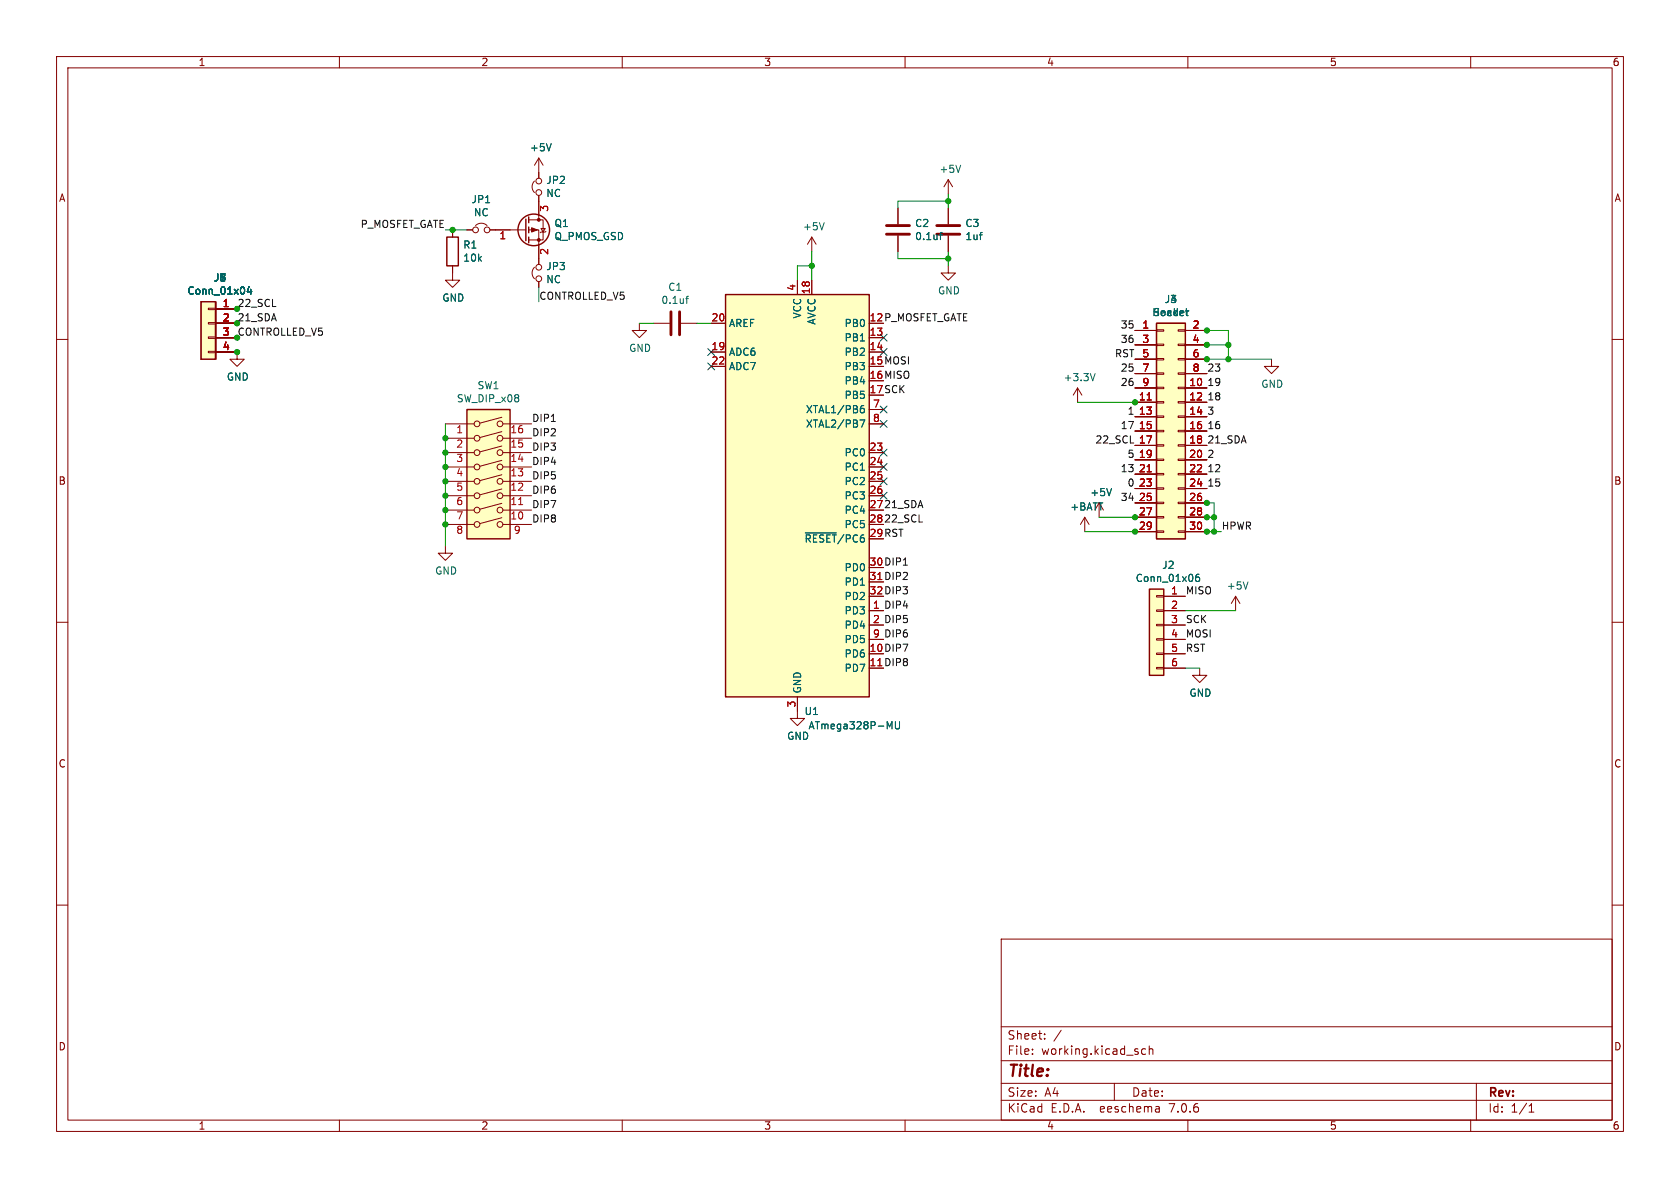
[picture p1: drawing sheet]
<svg xmlns="http://www.w3.org/2000/svg" width="297mm" height="210mm" viewBox="0 0 297 210" stroke-linecap="round" stroke-linejoin="round" font-family="sans-serif">
<g fill="none" stroke="#840000" stroke-width=".18">
<path d="M10 10h277v190h-277zM12 12h273v186h-273zM60 10v2M110 10v2M160 10v2M210 10v2M260 10v2M84.1 39.9a1.44 1.44 0 0 1 2 0M93.5 38.9h2.5v3.5h-2.5M94.5 32a1.44 1.44 0 0 0 0 2M95.2 27.9l-.7 1.3M95.2 27.9v3.6"/>
<path d="M95.2 34.5v4.4M95.2 27.9l.8 1.3M158.7 36.8v2.8M167.6 31.8v2.5M167.6 36.8v2.8M167.6 31.8l-.7 1.2M167.6 31.8l.8 1.2M10 60h2M36.8 59.6h1.3v.2h-1.3zM36.8 57h1.3v.3h-1.3zM36.8 54.5h1.3v.2h-1.3zM38.1 59.7h3.8"/>
<path d="M38.1 57.2h3.8M38.1 54.6h3.8M80 47v2.5h1.3l-1.3 1.3-1.3-1.3h1.3M80 40.6v1.3M82.5 40.6h1.1M86.6 40.6h6.4M93.5 40.6h1.7v6.1M94.5 47.2a1.44 1.44 0 0 0 0 2.1M95.2 49.8v1M95.6 40.4h.8l-.4 .6zM96.5 40.9l-.1 .1h-.8l-.1 .1M113 57.2v1.2h1.3l-1.3 1.3-1.2-1.3h1.2"/>
<path d="M115.6 57.2h2.8M120.4 57.2h2.8M125.7 57.2h2.6M141 49.5v2.6M143.5 41.9v2.6M143.5 49.5v2.6M143.5 41.9l-.8 1.3M143.5 41.9l.8 1.3M153.7 59.7h2.5M158.7 41.7v2.8M167.6 47v1.3h1.3l-1.3 1.2-1.2-1.2h1.2M167.6 41.7v2.8"/>
<path d="M200.7 58.4h3.8M204.5 58.3h1.2v.2h-1.2zM208.3 58.3h1.2v.2h-1.2zM209.5 58.4h3.9M285 60h2M36.8 62.1h1.3v.3h-1.3zM38.1 62.2h3.8v1.3h1.3l-1.3 1.3-1.3-1.3h1.3M78.7 74.9h5.1M78.7 77.5h5.1M88.7 78.8l-3.9 1.1M88.7 76.3l-3.9 1M88.7 73.8l-3.9 1"/>
<path d="M88.9 74.9h5.1M88.9 77.5h5.1M125.7 62.2h2.6M125.7 64.8h2.6M153.7 62.2h2.5M153.7 72.4h2.5M153.7 74.9h2.5M190.5 68.6l-.8 1.3M190.5 68.6v2.5M190.5 68.6l.8 1.3M200.7 68.6h3.8M200.7 71.1h3.8"/>
<path d="M200.7 73.7h3.8M200.7 76.2h3.8M200.7 78.7h3.8M200.7 61h3.8M200.7 63.5h3.8M200.7 66h3.8M204.5 78.6h1.2v.3h-1.2zM204.5 76.1h1.2v.2h-1.2zM204.5 73.5h1.2v.3h-1.2zM204.5 71h1.2v.2h-1.2zM204.5 68.5h1.2v.2h-1.2zM204.5 65.9h1.2v.3h-1.2z"/>
<path d="M204.5 63.4h1.2v.2h-1.2zM204.5 60.8h1.2v.3h-1.2zM208.3 78.6h1.2v.3h-1.2zM208.3 76.1h1.2v.2h-1.2zM208.3 73.5h1.2v.3h-1.2zM208.3 71h1.2v.2h-1.2zM208.3 68.5h1.2v.2h-1.2zM208.3 65.9h1.2v.3h-1.2zM208.3 63.4h1.2v.2h-1.2zM208.3 60.8h1.2v.3h-1.2zM209.5 68.6h3.9M209.5 71.1h3.9"/>
<path d="M209.5 73.7h3.9M209.5 76.2h3.9M209.5 78.7h3.9M209.5 61h3.9M209.5 63.5h3.9M209.5 66h3.9M224.8 63.5v1.3h1.3l-1.3 1.2-1.3-1.2h1.3M78.7 96.5v1.3h1.3l-1.3 1.3-1.2-1.3h1.2M78.7 80h5.1M78.7 82.6h5.1M78.7 85.1h5.1M78.7 87.6h5.1"/>
<path d="M78.7 90.2h5.1M78.7 92.7h5.1M88.7 91.5l-3.9 1.1M88.7 89l-3.9 1M88.7 86.4l-3.9 1.1M88.7 83.9l-3.9 1.1M88.7 81.4l-3.9 1M88.9 80h5.1M88.9 82.6h5.1M88.9 85.1h5.1M88.9 87.6h5.1M88.9 90.2h5.1"/>
<path d="M88.9 92.7h5.1M153.7 80h2.5M153.7 82.6h2.5M153.7 85.1h2.5M153.7 87.6h2.5M153.7 90.2h2.5M153.7 92.7h2.5M191.8 91.4l-.8 1.3M191.8 91.4v2.6M191.8 91.4l.7 1.3M194.3 88.9v2.5M200.7 81.3h3.8"/>
<path d="M200.7 83.8h3.8M200.7 86.4h3.8M200.7 88.9h3.8M200.7 91.4h3.8M200.7 94h3.8M204.5 93.9h1.2v.2h-1.2zM204.5 91.3h1.2v.3h-1.2zM204.5 88.8h1.2v.2h-1.2zM204.5 86.2h1.2v.3h-1.2zM204.5 83.7h1.2v.2h-1.2zM204.5 81.2h1.2v.2h-1.2zM208.3 93.9h1.2v.2h-1.2z"/>
<path d="M208.3 91.3h1.2v.3h-1.2zM208.3 88.8h1.2v.2h-1.2zM208.3 86.2h1.2v.3h-1.2zM208.3 83.7h1.2v.2h-1.2zM208.3 81.2h1.2v.2h-1.2zM209.5 81.3h3.9M209.5 83.8h3.9M209.5 86.4h3.9M209.5 88.9h3.9M209.5 91.4h3.9M209.5 94h3.9M10 110h2"/>
<path d="M153.7 108h2.5M153.7 113h2.5M204.5 118h1.2v.2h-1.2zM204.5 115.4h1.2v.3h-1.2zM204.5 112.9h1.2v.3h-1.2zM204.5 110.4h1.2v.2h-1.2zM204.5 107.8h1.2v.3h-1.2zM204.5 105.3h1.2v.2h-1.2zM205.7 108h3.8M205.7 113h3.8M205.7 105.4h3.8M205.7 110.5h3.8"/>
<path d="M205.7 115.6h3.8M205.7 118.1h3.8M212.1 118.1v1.3h1.3l-1.3 1.3-1.3-1.3h1.3M218.4 105.4l-.7 1.3M218.4 105.4v2.6M218.4 105.4l.8 1.3M285 110h2M141 123.2v3.8h1.2l-1.2 1.3-1.3-1.3h1.3M10 160h2M285 160h2M177 166h108v32h-108zM60 198v2"/>
<path d="M110 198v2M160 198v2M177 194.5h108M177 191.5h108M177 187.5h108M177 181.5h108M182.5 186.3v.1M182.5 185.5v.1M184.7 183.6v.1M184.7 182.8v.1M187.6 182.1l-1.3 2M197 191.5v3"/>
<path d="M202.5 185.5l-.4-.1-.3 .3v.4l.2 .2h.5M203.2 185.5l.2-.1 .3 .1 .1 .9M203.2 184.9v1.5M204.9 195.7l.1 .9M205 196.5l-.2 .1M205 196h-.2M210 198v2M260 198v2M261 191.5v6.5M270.3 196.6h.9M270.3 195.5l.4-.4v1.5"/>
<circle cx="95.3" cy="32" r=".51"/>
<circle cx="95.3" cy="34" r=".51"/>
<circle cx="84.1" cy="40.6" r=".51"/>
<circle cx="86.1" cy="40.6" r=".51"/>
<circle cx="95.3" cy="49.3" r=".51"/>
<circle cx="95.3" cy="47.2" r=".51"/>
<circle cx="84.3" cy="74.9" r=".51"/>
<circle cx="84.3" cy="77.5" r=".51"/>
<circle cx="88.4" cy="77.5" r=".51"/>
<circle cx="88.4" cy="74.9" r=".51"/>
<circle cx="84.3" cy="92.7" r=".51"/>
<circle cx="84.3" cy="90.2" r=".51"/>
<circle cx="84.3" cy="85.1" r=".51"/>
<circle cx="84.3" cy="80" r=".51"/>
<circle cx="84.3" cy="82.6" r=".51"/>
<circle cx="84.3" cy="87.6" r=".51"/>
<circle cx="88.4" cy="92.7" r=".51"/>
<circle cx="88.4" cy="80" r=".51"/>
<circle cx="88.4" cy="90.2" r=".51"/>
<circle cx="88.4" cy="87.6" r=".51"/>
<circle cx="88.4" cy="85.1" r=".51"/>
<circle cx="88.4" cy="82.6" r=".51"/>
</g>
<g fill="#ffffc2" stroke="#ffffc2" stroke-width=".18">
<path d="M128.3 52.1h25.4v71.1h-25.4z"/>
<path d="M35.6 53.3h2.5v10.2h-2.5z"/>
<path d="M204.5 57.2h5v38.1h-5z"/>
<path d="M203.2 104.1h2.5v15.3h-2.5z"/>
<path d="M82.5 72.4h7.7v22.9h-7.7z"/>
</g>
<g fill="none" stroke="#840000" stroke-width=".25">
<path d="M93 38.7v3.8M93.5 38.4v1M35.6 53.3h2.5v10.2h-2.5zM79 41.9h2v5.1h-2zM93.5 40.1v1M93.5 41.9v1M128.3 52.1h25.4v71.1h-25.4zM204.5 57.2h5v38.1h-5zM82.5 72.4h7.7v22.9h-7.7zM203.2 104.1h2.5v15.3h-2.5z"/>
<circle cx="94.4" cy="40.6" r="2.79"/>
</g>
<g fill="none" stroke="#006464" stroke-width=".18">
<path d="M97.4 25.4l-.4 1.3M145.7 39.4l-.4 1.2M169.8 29.2l-.4 1.3M44 50.7l-.3 .9h.8M44.3 51.1v.9M121.2 52.8h.5M121.7 52.4l-.3 .2v1M166.1 41.5h.5M166.6 41.1l-.3 .2v1.1M173.2 41.5h.4M173.5 41.1h.1M209.5 55h.7"/>
<path d="M209.9 55.8h.1M210.1 55h-.2M152 74.2h.9l-.6 1.3M152.2 72.3l.4-.1 .2 .2-.1 .5-.4 .1-.1-.2M152.7 71.7l-.4 .1-.1 .2M193.6 66l-.4 1.3M142.4 94.2h5.5M196.5 86.4l-.4 1.2M212 101.5l-.4 .1a.86 .86 0 0 0 0 1.2l.4-.1 .1-.5-.3-.2-.3 .1-.1 .1M220.6 102.9l-.4 1.2M157.3 128.5l.4-.9v1.2M158.3 127.6v1l.2 .2h.4l.1-.2v-1"/>
</g>
<path d="M156.7 39.9h4.1M165.6 39.9h4.1M118.6 55.1v4.1M120.1 55.1v4.1M156.7 41.4h4.1M165.6 41.4h4.1" fill="none" stroke="#840000" stroke-width=".51"/>
<path d="M202.8 70.7h.7M91.7 89.2h.7M202.8 83.4h.7" fill="none" stroke="#a90000" stroke-width=".18"/>
<g fill="#840000" stroke="#840000" stroke-width=".18">
<path d="M94 40.3l1 .3-1 .4z"/>
<circle cx="95.2" cy="42.4" r=".25"/>
<circle cx="95.2" cy="38.9" r=".25"/>
</g>
<path d="M97.5 74.5h.7M159.7 99.9h.7" fill="none" stroke="#0f0f0f" stroke-width=".18"/>
<g fill="none" stroke="#009600" stroke-width=".18">
<path d="M167.6 34.3v2.5M167.6 35.6h-8.9v1.2M78.7 40.6h3.8M95.2 50.8v2.5M113 57.2h2.6M123.2 57.2h2.5M143.5 44.5v5M143.5 47h-2.5v2.5M158.7 44.5v1.2h8.9M167.6 44.5v2.5M213.4 58.4h3.8v5.1M78.7 74.9v21.6"/>
<path d="M190.5 71.1h10.2M213.4 61h3.8M213.4 63.5h11.4M191.8 94h8.9M194.3 91.4h6.4M213.4 88.9h1.2v5.1M213.4 91.4h1.2M213.4 94h2.5M209.5 108h8.9M209.5 118.1h2.6"/>
</g>
<g fill="none" stroke="#000084" stroke-width=".18">
<path d="M155.6 59.1l1.2 1.2M156.8 59.1l-1.2 1.2M125.1 64.2l1.2 1.2M125.1 61.6l1.2 1.2M126.3 64.2l-1.2 1.2M126.3 61.6l-1.2 1.2M155.6 79.4l1.2 1.2M155.6 74.3l1.2 1.2M155.6 61.6l1.2 1.2M155.6 71.8l1.2 1.2M156.8 79.4l-1.2 1.2M156.8 74.3l-1.2 1.2"/>
<path d="M156.8 61.6l-1.2 1.2M156.8 71.8l-1.2 1.2M155.6 81.9l1.2 1.3M155.6 84.5l1.2 1.2M155.6 87l1.2 1.2M156.8 81.9l-1.2 1.3M156.8 84.5l-1.2 1.2M156.8 87l-1.2 1.2"/>
</g>
<g fill="#009600" stroke="#009600" stroke-width=".18">
<circle cx="167.6" cy="35.6" r=".46"/>
<circle cx="167.6" cy="45.7" r=".46"/>
<circle cx="200.7" cy="71.1" r=".46"/>
<circle cx="213.4" cy="58.4" r=".46"/>
<circle cx="78.7" cy="87.6" r=".46"/>
<circle cx="78.7" cy="90.2" r=".46"/>
<circle cx="78.7" cy="92.7" r=".46"/>
<circle cx="78.7" cy="80" r=".46"/>
<circle cx="78.7" cy="85.1" r=".46"/>
<circle cx="78.7" cy="82.6" r=".46"/>
<circle cx="78.7" cy="77.5" r=".46"/>
<circle cx="80" cy="40.6" r=".46"/>
<circle cx="41.9" cy="62.2" r=".46"/>
<circle cx="213.4" cy="88.9" r=".46"/>
<circle cx="214.6" cy="91.4" r=".46"/>
<circle cx="213.4" cy="91.4" r=".46"/>
<circle cx="213.4" cy="94" r=".46"/>
<circle cx="200.7" cy="94" r=".46"/>
<circle cx="200.7" cy="91.4" r=".46"/>
<circle cx="214.6" cy="94" r=".46"/>
<circle cx="213.4" cy="61" r=".46"/>
<circle cx="213.4" cy="63.5" r=".46"/>
<circle cx="217.2" cy="63.5" r=".46"/>
<circle cx="217.2" cy="61" r=".46"/>
<circle cx="143.5" cy="47" r=".46"/>
</g>
<text font-size="2.8" fill="#840000" x="178" y="190.9">Title:</text>
<g font-size="2.1" fill="#840000">
<text x="178" y="184">Sheet:</text>
<text x="178" y="186.7">File:</text>
<text x="184.1" y="186.7">working.kicad_sch</text>
<text x="178" y="196.9">KiCad</text>
<text x="178" y="194.1">Size:</text>
<text x="184.7" y="194.1">A4</text>
<text x="185.7" y="196.9">E.D.A.</text>
<text x="194.6" y="196.9">eeschema</text>
<text x="200" y="194.1">Date:</text>
<text x="207" y="196.9">7.0.6</text>
<text x="263" y="194.3">Rev:</text>
<text x="263" y="196.9">Id:</text>
<text x="267.1" y="196.9">1/1</text>
</g>
<g font-size="1.8" fill="#840000">
<text x="35" y="11.9">1</text>
<text x="85" y="11.9">2</text>
<text x="135" y="11.9">3</text>
<text x="185" y="11.9">4</text>
<text x="235" y="11.9">5</text>
<text x="285" y="11.9">6</text>
<text x="10.3" y="35.9">A</text>
<text x="285.3" y="35.9">A</text>
<text x="153.6" y="56.9">12 P_MOSFET_GATE</text>
<text x="153.6" y="64.5">15 MOSI</text>
<text x="153.6" y="67.1">16 MISO</text>
<text x="153.6" y="69.6">17 SCK</text>
<text x="10.3" y="85.9">B</text>
<text x="285.3" y="85.9">B</text>
<text x="153.6" y="95">29 RST</text>
<text x="153.6" y="100.1">30 DIP1</text>
<text x="153.6" y="105.2">32 DIP3</text>
<text x="154.2" y="110.2">2 DIP5</text>
<text x="153.6" y="115.3">10 DIP7</text>
<text x="10.3" y="135.9">C</text>
<text x="285.3" y="135.9">C</text>
<text x="10.3" y="185.9">D</text>
<text x="285.3" y="185.9">D</text>
<text x="35" y="199.9">1</text>
<text x="85" y="199.9">2</text>
<text x="135" y="199.9">3</text>
<text x="185" y="199.9">4</text>
<text x="235" y="199.9">5</text>
<text x="285" y="199.9">6</text>
</g>
<g font-size="1.8" fill="#006464">
<text x="93.6" y="26.9">+5V</text>
<text x="96.5" y="32.7">JP2</text>
<text x="96.5" y="35">NC</text>
<text x="166" y="30.8">+5V</text>
<text x="83.3" y="36.1">JP1</text>
<text x="83.7" y="38.4">NC</text>
<text x="97.9" y="40.3">Q1</text>
<text x="141.9" y="40.9">+5V</text>
<text x="161.7" y="40.3">C2</text>
<text x="170.6" y="40.3">C3</text>
<text x="81.8" y="44.1">R1</text>
<text x="81.8" y="46.5">10k</text>
<text x="96.5" y="48">JP3</text>
<text x="97.9" y="42.6">Q_PMOS_GSD</text>
<text x="161.7" y="42.6">0.1uf</text>
<text x="170.6" y="42.6">1uf</text>
<text x="33" y="52.3">Conn_01x04</text>
<text x="37.7" y="50">J1</text>
<text x="78.1" y="53.5">GND</text>
<text x="96.5" y="50.3">NC</text>
<text x="116.8" y="53.9">0.1uf</text>
<text x="118" y="51.6">C1</text>
<text x="165.7" y="52.2">GND</text>
<text x="205.8" y="53.8">J3</text>
<text x="128.8" y="58">AREF</text>
<text x="141.8" y="56.4" transform="rotate(-90 141.8 56.4)">VCC</text>
<text x="144.4" y="57.5" transform="rotate(-90 144.4 57.5)">AVCC</text>
<text x="149.2" y="58">PB0</text>
<text x="203.6" y="56.1">Header</text>
<text x="203.8" y="56.1">Socket</text>
<text x="111.1" y="62.4">GND</text>
<text x="128.8" y="63.1">ADC6</text>
<text x="128.8" y="65.6">ADC7</text>
<text x="149.2" y="60.6">PB1</text>
<text x="149.2" y="63.1">PB2</text>
<text x="149.2" y="65.6">PB3</text>
<text x="40" y="67.5">GND</text>
<text x="80.7" y="71.3">SW_DIP_x08</text>
<text x="84.3" y="69">SW1</text>
<text x="149.2" y="68.2">PB4</text>
<text x="149.2" y="70.7">PB5</text>
<text x="187.9" y="67.6">+3.3V</text>
<text x="222.9" y="68.8">GND</text>
<text x="142.4" y="73.3">XTAL1/PB6</text>
<text x="142.4" y="75.8">XTAL2/PB7</text>
<text x="149.2" y="80.9">PC0</text>
<text x="149.2" y="83.4">PC1</text>
<text x="149.2" y="86">PC2</text>
<text x="149.2" y="88.5">PC3</text>
<text x="192.7" y="87.9">+5V</text>
<text x="149.2" y="91">PC4</text>
<text x="149.2" y="93.6">PC5</text>
<text x="189.1" y="90.4">+BATT</text>
<text x="76.8" y="101.8">GND</text>
<text x="142.1" y="96.1">~{RESET}/PC6</text>
<text x="149.2" y="101.2">PD0</text>
<text x="205.4" y="100.8">J2</text>
<text x="149.2" y="103.7">PD1</text>
<text x="149.2" y="106.3">PD2</text>
<text x="200.7" y="103.1">Conn_01x06</text>
<text x="216.8" y="104.4">+5V</text>
<text x="149.2" y="108.8">PD3</text>
<text x="149.2" y="111.4">PD4</text>
<text x="149.2" y="113.9">PD5</text>
<text x="149.2" y="116.4">PD6</text>
<text x="149.2" y="119">PD7</text>
<text x="141.8" y="122.7" transform="rotate(-90 141.8 122.7)">GND</text>
<text x="210.2" y="123.4">GND</text>
<text x="139.1" y="131">GND</text>
<text x="142.1" y="126.6">U1</text>
<text x="142.8" y="129.1">ATmega328P-MU</text>
</g>
<g font-size="1.8" fill="#0f0f0f">
<text x="63.7" y="40.4">P_MOSFET_GATE</text>
<text x="95.2" y="53.1">CONTROLLED_V5</text>
<text x="198" y="58.2">35</text>
<text x="197" y="63.2">RST</text>
<text x="198" y="60.7">36</text>
<text x="198" y="65.8">25</text>
<text x="213.4" y="65.8">23</text>
<text x="198" y="68.3">26</text>
<text x="213.4" y="70.9">18</text>
<text x="213.4" y="68.3">19</text>
<text x="94" y="77.2">DIP2</text>
<text x="94" y="74.7">DIP1</text>
<text x="198" y="75.9">17</text>
<text x="199.2" y="73.4">1</text>
<text x="213.4" y="75.9">16</text>
<text x="213.4" y="73.4">3</text>
<text x="94" y="79.7">DIP3</text>
<text x="94" y="82.3">DIP4</text>
<text x="193.6" y="78.5">22_SCL</text>
<text x="198" y="83.6">13</text>
<text x="199.2" y="81">5</text>
<text x="213.4" y="78.5">21_SDA</text>
<text x="213.4" y="83.6">12</text>
<text x="213.4" y="81">2</text>
<text x="94" y="87.4">DIP6</text>
<text x="94" y="89.9">DIP7</text>
<text x="94" y="84.8">DIP5</text>
<text x="156.2" y="89.9">21_SDA</text>
<text x="198" y="88.6">34</text>
<text x="199.2" y="86.1">0</text>
<text x="213.4" y="86.1">15</text>
<text x="94" y="92.4">DIP8</text>
<text x="156.2" y="92.4">22_SCL</text>
<text x="215.9" y="93.7">HPWR</text>
<text x="154.2" y="107.7">1 DIP4</text>
<text x="209.5" y="105.1">MISO</text>
<text x="154.2" y="112.8">9 DIP6</text>
<text x="209.5" y="110.2">SCK</text>
<text x="209.5" y="112.8">MOSI</text>
<text x="209.5" y="115.3">RST</text>
</g>
<g font-size="1.8" fill="#a90000">
<text x="97.2" y="37.5" transform="rotate(-90 97.2 37.5)">3</text>
<text x="88.2" y="42.6">1</text>
<text x="97.2" y="45.2" transform="rotate(-90 97.2 45.2)">2</text>
<text x="140.7" y="51.5" transform="rotate(-90 140.7 51.5)">4</text>
<text x="143.3" y="52.1" transform="rotate(-90 143.3 52.1)">18</text>
<text x="39.3" y="54.4">1</text>
<text x="39.3" y="56.9">2</text>
<text x="39.3" y="59.4">3</text>
<text x="125.7" y="56.9">20</text>
<text x="153.6" y="59.4">13</text>
<text x="153.6" y="56.9">12</text>
<text x="201.9" y="58.2">1</text>
<text x="210.7" y="58.2">2</text>
<text x="39.3" y="62">4</text>
<text x="125.7" y="62">19</text>
<text x="125.7" y="64.5">22</text>
<text x="153.6" y="62">14</text>
<text x="153.6" y="64.5">15</text>
<text x="201.9" y="60.7">3</text>
<text x="201.9" y="63.2">5</text>
<text x="201.9" y="65.8">7</text>
<text x="210.7" y="60.7">4</text>
<text x="210.7" y="63.2">6</text>
<text x="210.7" y="65.8">8</text>
<text x="153.6" y="67.1">16</text>
<text x="153.6" y="69.6">17</text>
<text x="201.3" y="70.9">11</text>
<text x="201.9" y="68.3">9</text>
<text x="210.1" y="68.3">10</text>
<text x="210.1" y="70.9">12</text>
<text x="80.6" y="76.9">1</text>
<text x="90.1" y="76.9">16</text>
<text x="154.2" y="72.1">7</text>
<text x="154.2" y="74.7">8</text>
<text x="201.3" y="73.4">13</text>
<text x="201.3" y="75.9">15</text>
<text x="210.1" y="73.4">14</text>
<text x="210.1" y="75.9">16</text>
<text x="80.6" y="79.5">2</text>
<text x="80.6" y="82">3</text>
<text x="90.1" y="82">14</text>
<text x="90.1" y="79.5">15</text>
<text x="153.6" y="79.8">23</text>
<text x="153.6" y="82.3">24</text>
<text x="201.3" y="78.5">17</text>
<text x="201.3" y="81">19</text>
<text x="201.3" y="83.6">21</text>
<text x="210.1" y="78.5">18</text>
<text x="210.1" y="81">20</text>
<text x="210.1" y="83.6">22</text>
<text x="80.6" y="84.5">4</text>
<text x="80.6" y="87.1">5</text>
<text x="80.6" y="89.6">6</text>
<text x="90.1" y="89.6">11</text>
<text x="90.1" y="87.1">12</text>
<text x="90.1" y="84.5">13</text>
<text x="153.6" y="84.8">25</text>
<text x="153.6" y="87.4">26</text>
<text x="153.6" y="89.9">27</text>
<text x="201.3" y="86.1">23</text>
<text x="201.3" y="88.6">25</text>
<text x="210.1" y="86.1">24</text>
<text x="210.1" y="88.6">26</text>
<text x="80.6" y="92.2">7</text>
<text x="80.6" y="94.7">8</text>
<text x="90.1" y="92.2">10</text>
<text x="90.7" y="94.7">9</text>
<text x="153.6" y="92.5">28</text>
<text x="153.6" y="95">29</text>
<text x="201.3" y="91.2">27</text>
<text x="201.3" y="93.7">29</text>
<text x="210.1" y="91.2">28</text>
<text x="210.1" y="93.7">30</text>
<text x="153.6" y="100.1">30</text>
<text x="153.6" y="102.6">31 DIP2</text>
<text x="153.6" y="102.6">31</text>
<text x="153.6" y="105.2">32</text>
<text x="154.2" y="107.7">1</text>
<text x="206.9" y="105.2">1</text>
<text x="206.9" y="107.7">2</text>
<text x="154.2" y="110.2">2</text>
<text x="154.2" y="112.8">9</text>
<text x="206.9" y="110.2">3</text>
<text x="206.9" y="112.8">4</text>
<text x="153.6" y="117.9">11 DIP8</text>
<text x="153.6" y="115.3">10</text>
<text x="153.6" y="117.9">11</text>
<text x="206.9" y="115.3">5</text>
<text x="206.9" y="117.9">6</text>
<text x="140.7" y="125.2" transform="rotate(-90 140.7 125.2)">3</text>
</g>
<g font-size="1.8" fill="#009600">
<text x="41.9" y="54.3">22_SCL</text>
<text x="41.9" y="59.4">CONTROLLED_V5</text>
<text x="41.9" y="56.9">21_SDA</text>
</g>
</svg>
